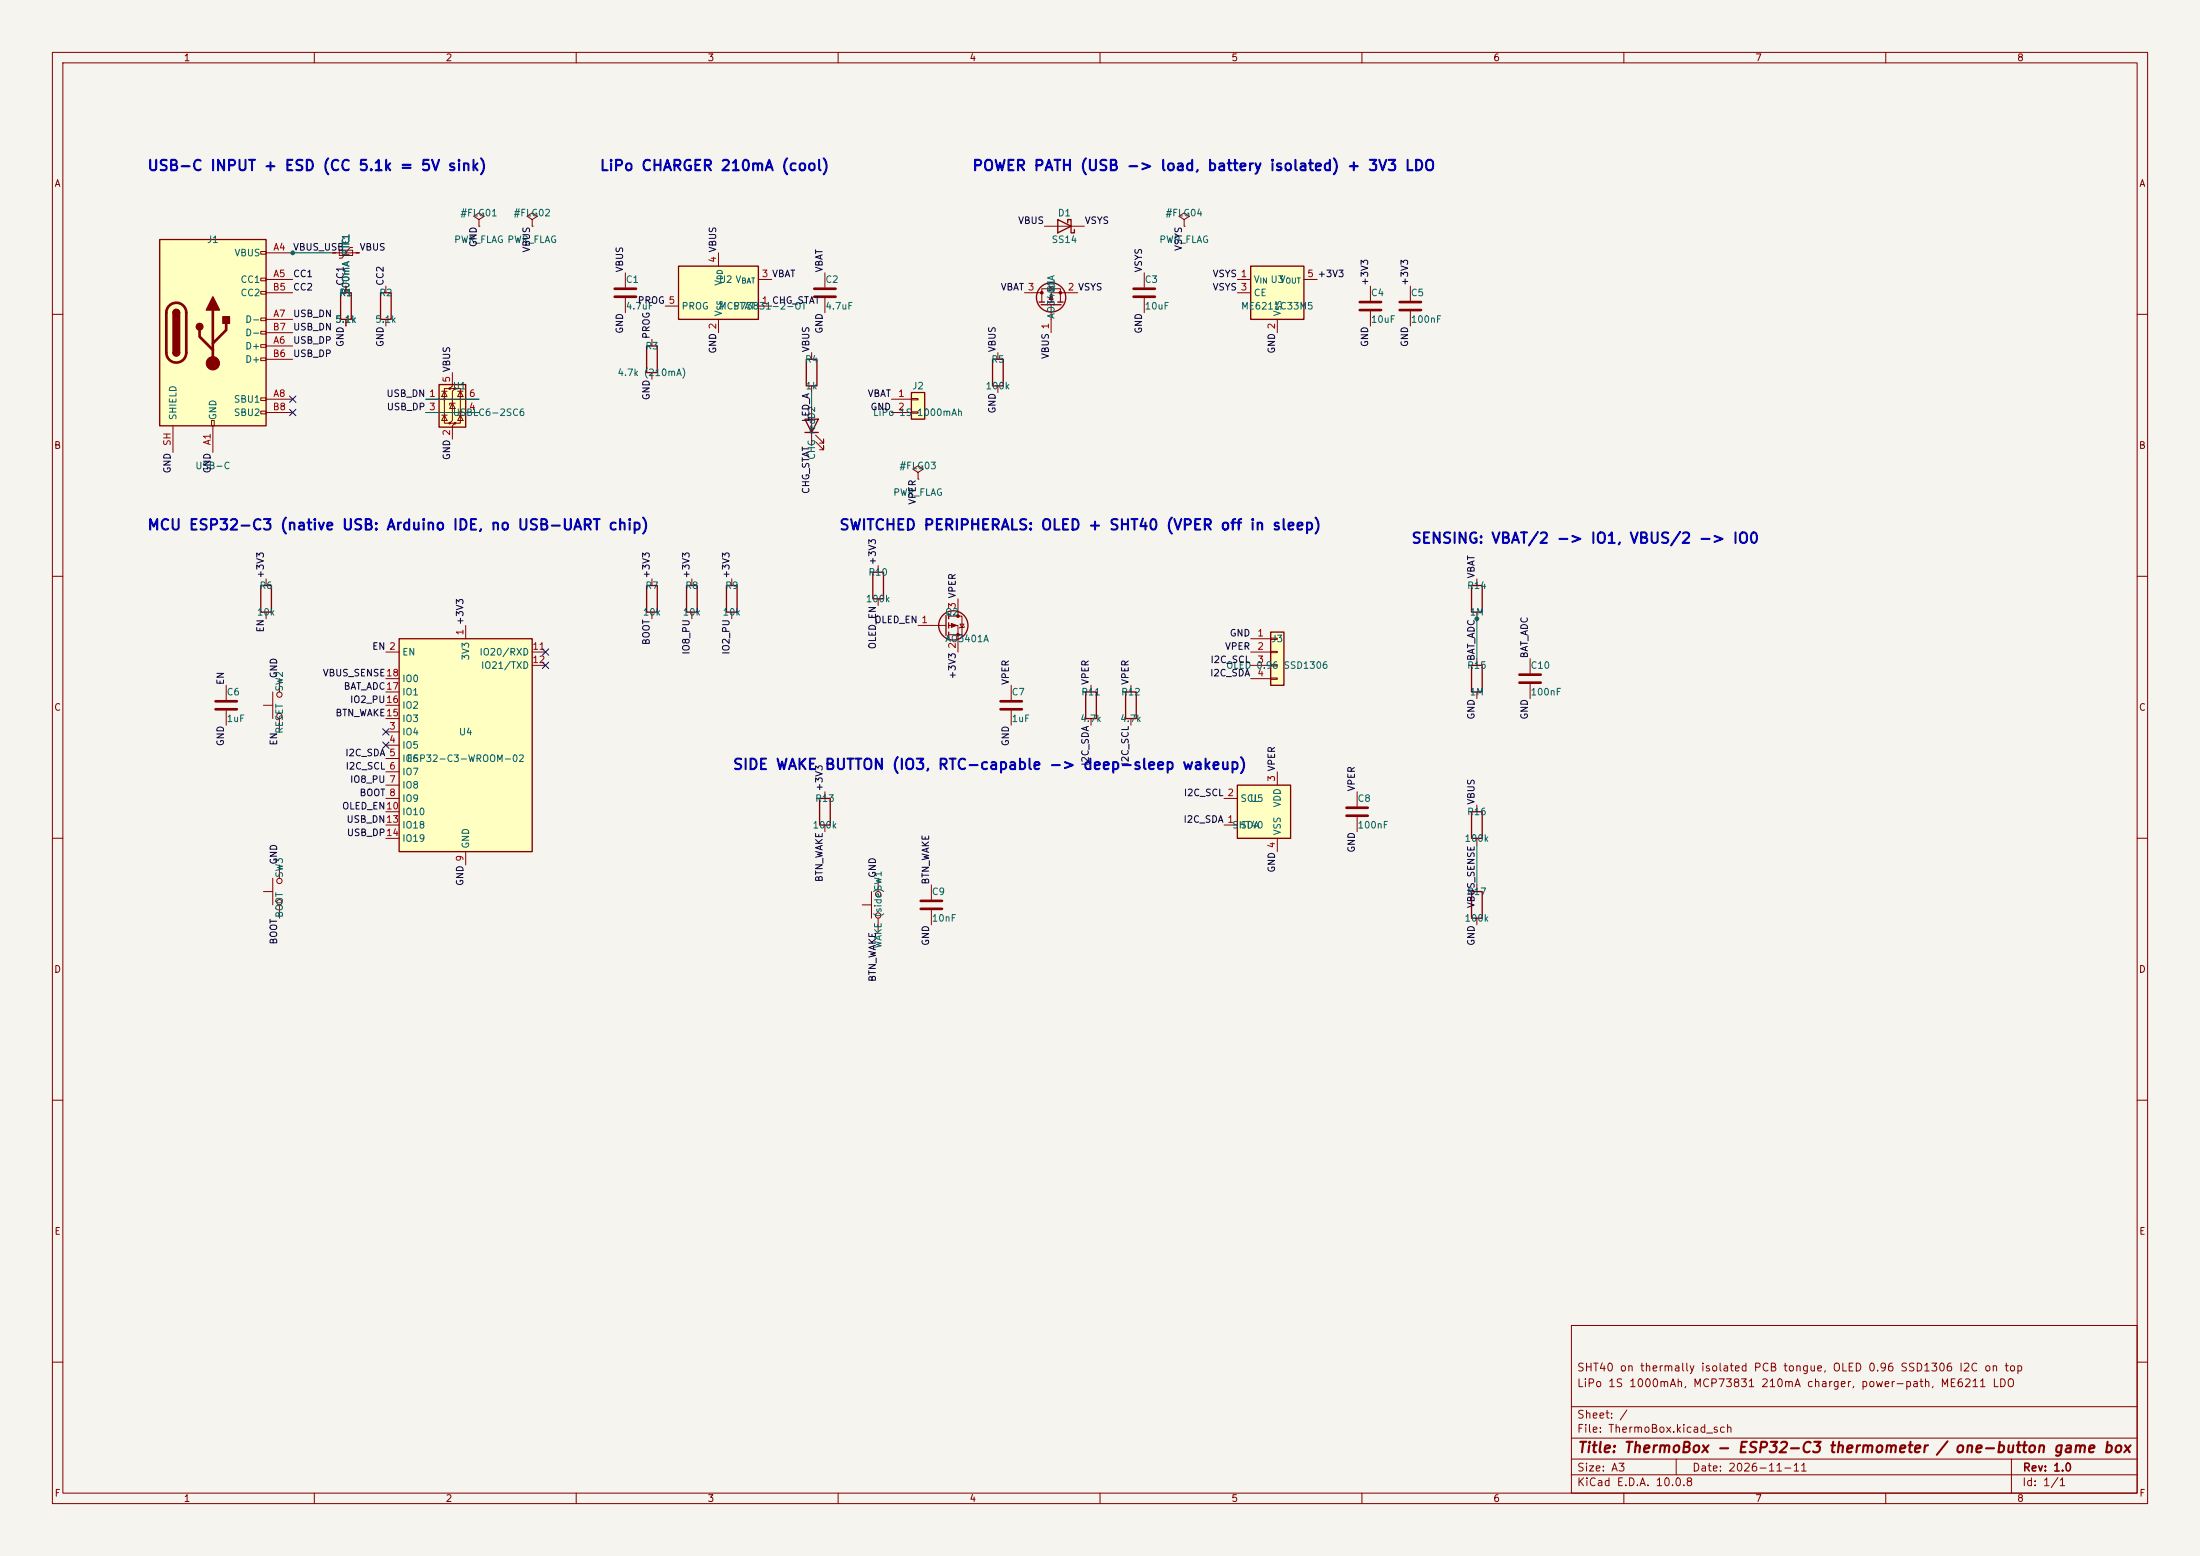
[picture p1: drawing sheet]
<svg xmlns="http://www.w3.org/2000/svg" width="420mm" height="297mm" viewBox="0 0 420 297" stroke-linecap="round" stroke-linejoin="round" font-family="sans-serif">
<path d="M0 0h420v297h-420z" fill="#f5f4ef" stroke="#f5f4ef" stroke-width=".19"/>
<g fill="none" stroke="#840000" stroke-width=".19">
<path d="M10 10h400v277h-400zM12 12h396v273h-396zM60 10v2M110 10v2M160 10v2M210 10v2M260 10v2M310 10v2M360 10v2M10 60h2M408 60h2M10 110h2"/>
<path d="M408 110h2M43.2 130.8v2.8M43.2 135.6v2.8M10 160h2M408 160h2M10 210h2M408 210h2M300 253h108v32h-108zM10 260h2M300 278.5h108M300 274.5h108M300 268.5h108"/>
<path d="M320 278.5v3M384 278.5v6.5M408 260h2M60 285v2M110 285v2M160 285v2M210 285v2M260 285v2M300 281.5h108M310 285v2M360 285v2"/>
</g>
<path d="M41.1 133.9h4.1M41.1 135.4h4.1" fill="none" stroke="#840000" stroke-width=".51"/>
<path d="M129.5 50.8h15.3v10.2h-15.3z" fill="#ffffc2"/>
<path d="M129.5 50.8h15.3v10.2h-15.3z" fill="none" stroke="#840000" stroke-width=".25"/>
<path d="M119.4 52.1v2.8M119.4 56.9v2.8M127 58.4h2.5M137.2 48.3v2.5M144.8 58.4h2.5M144.8 53.3h2.5M157.5 52.1v2.8M157.5 56.9v2.8M137.2 61v2.5" fill="none" stroke="#840000" stroke-width=".19"/>
<path d="M117.3 55.1h4.1M117.3 56.6h4.1M155.4 55.1h4.1M155.4 56.6h4.1" fill="none" stroke="#840000" stroke-width=".51"/>
<path d="M236.2 149.9h10.2v10.1h-10.2z" fill="#ffffc2"/>
<path d="M123.4 66h2.1v5.1h-2.1zM236.2 149.9h10.2v10.1h-10.2zM280.9 154.9h2.1v5.1h-2.1z" fill="none" stroke="#840000" stroke-width=".25"/>
<g fill="none" stroke="#840000" stroke-width=".19">
<path d="M124.5 64.8v1.2M124.5 71.1v1.3M292.1 125.7v2.8M292.1 130.6v2.8M233.7 157.5h2.5M233.7 152.4h2.5M243.8 147.3v2.6M259.1 151.1v2.8M259.1 156v2.8M281.9 153.7v1.2M50.3 170.2h1.8M52.1 167.6v5.1"/>
<path d="M53.3 165.1v2.5M53.3 172.7v2.6M243.8 160v2.6M281.9 160v1.3"/>
<circle cx="53.3" cy="172.2" r=".51"/>
<circle cx="53.3" cy="168.1" r=".51"/>
</g>
<path d="M290.1 128.8h4M290.1 130.3h4M257 154.2h4.1M257 155.7h4.1" fill="none" stroke="#840000" stroke-width=".51"/>
<path d="M30.5 45.7h20.3v35.6h-20.3z" fill="#ffffc2"/>
<g fill="none" stroke="#840000" stroke-width=".19">
<path d="M49.8 48h1v.5h-1zM49.8 53.1h1v.5h-1zM49.8 55.6h1v.5h-1zM50.8 48.3h5.1M50.8 53.3h5.1M50.8 55.9h5.1M63.5 48.3h5.1M64.8 47.8h2.5v1h-2.5zM66 54.6v1.3M67.3 47.2h-.5l-1.5 2.1h-.5M73.7 54.6v1.3M91.4 41.9l1.1-.6-1.1-.7-1 .7 1 .6v1.3"/>
<path d="M91.4 43.2h.1M49.8 60.7h1v.5h-1zM49.8 63.2h1v.6h-1zM49.8 65.8h1v.5h-1zM49.8 68.3h1v.5h-1zM49.8 75.9h1v.6h-1zM49.8 78.5h1v.5h-1zM50.8 66h5.1M50.8 61h5.1M50.8 76.2h5.1M50.8 68.6h5.1M50.8 63.5h5.1"/>
<path d="M50.8 78.7h5.1M66 61v1.2M73.7 61v1.2M33 81.3v5.1M40.4 80.3h.5v1h-.5zM40.6 81.3v5.1M50.8 110.5v1.3M50.8 116.8v1.3M132.1 110.5v1.3M132.1 116.8v1.3M167.6 108v1.2M167.6 114.3v1.3"/>
<path d="M281.9 110.5v1.3M281.9 116.8v1.3M50.3 134.6h1.8M52.1 132.1v5.1M53.3 129.5v2.6M53.3 137.2v2.5M208.3 130.8v1.3M208.3 137.2v1.2M215.9 130.8v1.3M215.9 137.2v1.2M281.9 168.9v1.3M281.9 175.3v1.2"/>
<circle cx="53.3" cy="136.7" r=".51"/>
<circle cx="53.3" cy="132.6" r=".51"/>
</g>
<path d="M30.5 45.7h20.3v35.6h-20.3zM33 59.7a.64 .64 0 0 1 .7-.6 .64 .64 0 0 1 .6 .6M65 55.9h2.1v5.1h-2.1zM72.6 55.9h2.1v5.1h-2.1zM33 67.3a.64 .64 0 0 0 .7 .6 .64 .64 0 0 0 .6-.6M49.8 111.8h2v5h-2zM131.1 111.8h2v5h-2zM166.6 109.2h2.1v5.1h-2.1zM280.9 111.8h2.1v5h-2.1zM207.3 132.1h2v5.1h-2zM214.9 132.1h2v5.1h-2zM280.9 170.2h2.1v5.1h-2.1z" fill="none" stroke="#840000" stroke-width=".25"/>
<path d="M32.3 58.4a1.9 1.9 0 0 1 2.1-.5 1.9 1.9 0 0 1 1.2 1.8v7.6a1.91 1.91 0 0 1-1.9 1.9 1.91 1.91 0 0 1-2-1.9l.1-7.8 .1-.6zM40.6 59.2v10.1M38.1 63v1.3l2.5 2.5M43.2 61.7v1.3l-2.6 2.5" fill="none" stroke="#840000" stroke-width=".51"/>
<g fill="#840000" stroke="#840000" stroke-width=".25">
<path d="M33 59.7h1.3v7.6h-1.3z"/>
<path d="M33.2 59.2a.64 .64 0 0 1 .7-.1 .64 .64 0 0 1 .4 .6h-1.3z"/>
<path d="M33 67.3h1.3a.64 .64 0 0 1-.6 .6 .64 .64 0 0 1-.7-.6z"/>
<path d="M40.6 56.6l1.3 2.6h-2.5z"/>
<path d="M42.5 60.5h1.3v1.2h-1.3z"/>
<circle cx="38.1" cy="62.4" r=".63"/>
</g>
<circle cx="40.6" cy="69.3" r="1.27" fill="#840000" stroke="#840000" stroke-width=".19"/>
<path d="M83.8 73.4h5.1v8.1h-5.1z" fill="#ffffc2"/>
<g fill="#840000">
<circle cx="84.8" cy="76.2" r=".25"/>
<circle cx="85.9" cy="74.2" r=".25"/>
<circle cx="85.9" cy="80.8" r=".25"/>
<circle cx="86.9" cy="74.2" r=".25"/>
<circle cx="86.9" cy="80.8" r=".25"/>
<circle cx="87.9" cy="78.7" r=".25"/>
</g>
<g fill="none" stroke="#840000" stroke-width=".19">
<path d="M101.6 41.9l1-.6-1-.7-1 .7 1 .6v1.3M101.6 43.2h.1M81.3 76.2h10.1M81.3 78.7h10.1M84.3 79.2h1M84.3 74.7h1M84.8 74.7l.5 1h-1zM84.8 79.2l.5 1.1h-1zM85.9 74.2h-1.1v6.6h1.1M86.4 71.1v2.6l-.5 .5h1l-.5 .5v5.6l-.5 .5h1l-.5 .5v2.5M86.4 77l.5 1h-1zM86.9 77h-1v.3"/>
<path d="M86.9 74.2h1v6.6h-1M87.4 79.2h1M87.4 74.7h1M87.9 74.7l.5 1h-1zM87.9 79.2l.5 1.1h-1zM154.9 67.3v1.3M154.9 73.7v1.2M154.9 77.5v7.6M155.7 84.3l1.5 1.6v-.8v.8h-.7M155.7 83.1l1.5 1.5v-.8v.8h-.7M124.5 110.5v1.3M124.5 116.8v1.3"/>
</g>
<path d="M83.8 73.4h5.1v8.1h-5.1zM153.9 68.6h2.1v5.1h-2.1zM153.7 80h2.5l-1.3 2.6zM153.7 82.6h2.5M123.4 111.8h2.1v5h-2.1z" fill="none" stroke="#840000" stroke-width=".25"/>
<path d="M76.2 121.9h25.4v40.7h-25.4z" fill="#ffffc2"/>
<path d="M138.7 111.8h2v5h-2zM76.2 121.9h25.4v40.7h-25.4z" fill="none" stroke="#840000" stroke-width=".25"/>
<g fill="none" stroke="#840000" stroke-width=".19">
<path d="M88.9 119.4v2.5M139.7 110.5v1.3M139.7 116.8v1.3M73.7 124.5h2.5M73.7 139.7h2.5M73.7 137.2h2.5M73.7 134.6h2.5M73.7 132.1h2.5M73.7 129.5h2.5M101.6 124.5h2.5M101.6 127h2.5M73.7 142.2h2.5"/>
<path d="M73.7 144.8h2.5M73.7 147.3h2.5M73.7 149.9h2.5M73.7 152.4h2.5M73.7 154.9h2.5M73.7 157.5h2.5M73.7 160h2.5M88.9 162.6v2.5"/>
</g>
<path d="M242.6 120.7h2.5v10.1h-2.5z" fill="#ffffc2"/>
<g fill="none" stroke="#840000" stroke-width=".25">
<path d="M198.4 57.7h1M198.8 58.2h3.8M200.2 57.7h1M201.9 57.7h1M189.5 68.6h2v5.1h-2zM242.6 120.7h2.5v10.1h-2.5zM280.9 127h2.1v5.1h-2.1zM156.5 152.4h2v5.1h-2z"/>
<circle cx="200.7" cy="56.8" r="2.79"/>
</g>
<g fill="none" stroke="#840000" stroke-width=".19">
<path d="M195.6 55.9h3.3M198.9 57.7v-2.6h3.5v2.6M200.4 54.7l.6 .4-.6 .4zM200.7 58.2v5.3M200.9 54.6l.3 1M205.7 55.9h-5v1.8M190.5 67.3v1.3M190.5 73.7v1.2M238.8 121.9h3.8M238.8 124.5h3.8M238.8 127h3.8M238.8 129.5h3.8"/>
<path d="M242.6 121.8h1.2v.2h-1.2zM242.6 124.3h1.2v.3h-1.2zM242.6 126.9h1.2v.2h-1.2zM242.6 129.4h1.2v.3h-1.2zM281.9 125.7v1.3M281.9 132.1v1.3M157.5 151.1v1.3M157.5 157.5v1.3"/>
</g>
<g fill="#840000" stroke="#840000" stroke-width=".19">
<path d="M200.7 56.1l.3 1.1h-.7z"/>
<circle cx="198.9" cy="55.9" r=".25"/>
<circle cx="202.4" cy="55.9" r=".25"/>
</g>
<path d="M238.8 50.8h10.1v10.2h-10.1z" fill="#ffffc2"/>
<path d="M238.8 50.8h10.1v10.2h-10.1z" fill="none" stroke="#840000" stroke-width=".25"/>
<path d="M218.4 52.1v2.8M218.4 56.9v2.8M236.2 53.3h2.6M236.2 55.9h2.6M248.9 53.3h2.6M243.8 61v2.5M175.3 90.2l1-.7-1-.6-1.1 .6 1.1 .7v1.2M175.3 91.4h.1M193 130.8v2.8M193 135.6v2.8" fill="none" stroke="#840000" stroke-width=".19"/>
<path d="M216.4 55.1h4.1M216.4 56.6h4.1M191 133.9h4.1M191 135.4h4.1" fill="none" stroke="#840000" stroke-width=".51"/>
<path d="M174 74.9h2.5v5.1h-2.5z" fill="#ffffc2"/>
<g fill="none" stroke="#840000" stroke-width=".25">
<path d="M201.9 41.9l2.6 1.3-2.6 1.3zM203.8 42.5v-.6h.7v2.6h.6v-.7M174 74.9h2.5v5.1h-2.5zM180.6 117.5v3.8M181.1 117.1v1M181.1 118.9v1M181.1 120.7v1"/>
<circle cx="182" cy="119.4" r="2.79"/>
</g>
<g fill="none" stroke="#840000" stroke-width=".19">
<path d="M63.5 48.3h.6M66 54.6v1.3M67.9 48.3h.7M199.4 43.2h7.6M226.1 41.9l1-.6-1-.7-1.1 .7 1.1 .6v1.3M226.1 43.2h.1M261.6 54.6v2.8M261.6 59.4v2.8M269.2 54.6v2.8M269.2 59.4v2.8M66 61v1.2M170.2 76.2h3.8"/>
<path d="M170.2 78.7h3.8M174 76.1h1.3v.2h-1.3zM174 78.6h1.3v.3h-1.3zM175.3 119.4h5.3M181.1 117.6h2.5v3.6h-2.5M181.1 119.4h1.8v5.1M182.9 114.3v3.3M183.3 119.1h.7l-.4 .7zM184.1 119.6l-1 .3M164.6 172.7h1.8M166.4 170.2v5.1M167.6 167.6v2.6"/>
<path d="M167.6 175.3v2.5M177.8 168.9v2.8M177.8 173.7v2.8"/>
<circle cx="167.6" cy="170.7" r=".51"/>
<circle cx="167.6" cy="174.8" r=".51"/>
</g>
<g fill="#840000" stroke="#840000" stroke-width=".19">
<path d="M181.6 119l1 .4-1 .4z"/>
<circle cx="182.9" cy="117.6" r=".25"/>
<circle cx="182.9" cy="121.2" r=".25"/>
</g>
<path d="M259.6 57.7h4.1M259.6 59.2h4.1M267.2 57.7h4.1M267.2 59.2h4.1M175.8 172h4M175.8 173.5h4" fill="none" stroke="#840000" stroke-width=".51"/>
<path d="M55.9 48.3h7.6M81.3 76.2h10.1M81.3 78.7h10.1M154.9 74.9v2.6M281.9 118.1v7.6M281.9 161.3v7.6" fill="none" stroke="#009600" stroke-width=".19"/>
<path d="M55.3 78.1l1.2 1.2M55.3 75.6l1.2 1.2M56.5 78.1l-1.2 1.2M56.5 75.6l-1.2 1.2M73.1 139.1l1.2 1.2M74.3 139.1l-1.2 1.2M103.5 123.9l1.2 1.2M103.5 126.4l1.2 1.2M104.7 123.9l-1.2 1.2M104.7 126.4l-1.2 1.2M73.1 141.6l1.2 1.2M74.3 141.6l-1.2 1.2" fill="none" stroke="#000084" stroke-width=".19"/>
<g fill="#009600">
<circle cx="281.9" cy="118.1" r=".46"/>
<circle cx="55.9" cy="48.3" r=".46"/>
</g>
<g font-size="2" fill="#0000c2">
<text x="28" y="33.1">USB-C INPUT + ESD (CC 5.1k = 5V sink)</text>
<text x="114.4" y="33.1">LiPo CHARGER 210mA (cool)</text>
<text x="185.5" y="33.1">POWER PATH (USB -&gt; load, battery isolated) + 3V3 LDO</text>
<text x="28" y="101.7">MCU ESP32-C3 (native USB: Arduino IDE, no USB-UART chip)</text>
<text x="160.1" y="101.7">SWITCHED PERIPHERALS: OLED + SHT40 (VPER off in sleep)</text>
<text x="269.3" y="104.2">SENSING: VBAT/2 -&gt; IO1, VBUS/2 -&gt; IO0</text>
<text x="139.8" y="147.4">SIDE WAKE BUTTON (IO3, RTC-capable -&gt; deep-sleep wakeup)</text>
</g>
<text font-size="2" fill="#840000" x="301" y="277.8">Title: ThermoBox - ESP32-C3 thermometer / one-button game box</text>
<g font-size="1.5" fill="#840000">
<text x="300.9" y="262.1">SHT40 on thermally isolated PCB tongue, OLED 0.96 SSD1306 I2C on top</text>
<text x="300.9" y="265.1">LiPo 1S 1000mAh, MCP73831 210mA charger, power-path, ME6211 LDO</text>
<text x="300.9" y="273.8">File: ThermoBox.kicad_sch</text>
<text x="300.9" y="271.1">Sheet: /</text>
<text x="300.9" y="281.2">Size: A3</text>
<text x="322.9" y="281.2">Date: 2026-11-11</text>
<text x="386" y="281.2">Rev: 1.0</text>
<text x="300.9" y="284">KiCad E.D.A. 10.0.8</text>
<text x="385.9" y="284">Id: 1/1</text>
</g>
<g font-size="1.3" fill="#840000">
<text x="35" y="12">1</text>
<text x="85" y="12">2</text>
<text x="135" y="12">3</text>
<text x="185" y="12">4</text>
<text x="235" y="12">5</text>
<text x="285" y="12">6</text>
<text x="335" y="12">7</text>
<text x="385" y="12">8</text>
<text x="10.3" y="36">A</text>
<text x="408.3" y="36">A</text>
<text x="10.2" y="86">B</text>
<text x="408.2" y="86">B</text>
<text x="10.2" y="136">C</text>
<text x="408.2" y="136">C</text>
<text x="10.2" y="186">D</text>
<text x="408.2" y="186">D</text>
<text x="10.3" y="236">E</text>
<text x="408.3" y="236">E</text>
<text x="10.3" y="286">F</text>
<text x="35" y="287">1</text>
<text x="85" y="287">2</text>
<text x="135" y="287">3</text>
<text x="185" y="287">4</text>
<text x="235" y="287">5</text>
<text x="285" y="287">6</text>
<text x="335" y="287">7</text>
<text x="385" y="287">8</text>
<text x="408.3" y="286">F</text>
</g>
<g font-size="1.3" fill="#006464">
<text x="87.8" y="41.6">#FLG01</text>
<text x="97.9" y="41.6">#FLG02</text>
<text x="201.8" y="41.6">D1</text>
<text x="222.4" y="41.6">#FLG04</text>
<text x="39.4" y="46.7">J1</text>
<text x="67" y="47" transform="rotate(-90 67 47)">F1</text>
<text x="86.6" y="46.7">PWR_FLAG PWR_FLAG</text>
<text x="200.7" y="46.7">SS14</text>
<text x="221.2" y="46.7">PWR_FLAG</text>
<text x="44.7" y="49.2">VBUS</text>
<text x="45.8" y="54.3">CC1</text>
<text x="45.8" y="56.8">CC2</text>
<text x="64.7" y="56.8">R1</text>
<text x="67" y="56.4" transform="rotate(-90 67 56.4)">500mA PTC</text>
<text x="72.3" y="56.8">R2</text>
<text x="119.4" y="54.3">C1</text>
<text x="119.4" y="59.4">4.7uF</text>
<text x="130" y="59.4">PROG</text>
<text x="137.1" y="54.3">U2 V</text>
<text x="137.1" y="59.4">MCP73831-2-OT</text>
<text x="138.1" y="54.7" transform="rotate(-90 138.1 54.7)">V</text>
<text x="139.8" y="59.4">STAT</text>
<text x="157.5" y="54.3">C2</text>
<text x="157.5" y="59.4">4.7uF</text>
<text x="201.6" y="55.9" transform="rotate(-90 201.6 55.9)">Q1</text>
<text x="218.4" y="54.3">C3</text>
<text x="218.4" y="59.4">10uF</text>
<text x="236.8" y="59.4">ME6211C33M5</text>
<text x="239.2" y="54.3">V</text>
<text x="239.2" y="56.8">CE</text>
<text x="242.4" y="54.3">U3</text>
<text x="244.2" y="54.3">V</text>
<text x="261.6" y="56.8">C4</text>
<text x="269.2" y="56.8">C5</text>
<text x="46.7" y="61.9">D-</text>
<text x="46.7" y="64.5">D-</text>
<text x="63.9" y="61.9">5.1k</text>
<text x="71.5" y="61.9">5.1k</text>
<text x="138.1" y="60.5" transform="rotate(-90 138.1 60.5)">V</text>
<text x="201.6" y="61" transform="rotate(-90 201.6 61)">AO3401A</text>
<text x="244.8" y="60.5" transform="rotate(-90 244.8 60.5)">V</text>
<text x="261.6" y="61.9">10uF</text>
<text x="269.2" y="61.9">100nF</text>
<text x="46.7" y="67">D+</text>
<text x="46.7" y="69.5">D+</text>
<text x="123.1" y="67">R3</text>
<text x="153.6" y="69.5">R4</text>
<text x="189.1" y="69.5">R5</text>
<text x="44.5" y="77.2">SBU1</text>
<text x="86.3" y="74.6">U1</text>
<text x="117.8" y="72.1">4.7k (210mA)</text>
<text x="153.7" y="74.6">1k</text>
<text x="174" y="74.6">J2</text>
<text x="188" y="74.6">100k</text>
<text x="34" y="80.3" transform="rotate(-90 34 80.3)">SHIELD</text>
<text x="41.6" y="80.3" transform="rotate(-90 41.6 80.3)">GND</text>
<text x="44.5" y="79.7">SBU2</text>
<text x="86.3" y="79.7">USBLC6-2SC6</text>
<text x="166.5" y="79.7">LiPo 1S</text>
<text x="175" y="79.7">1000mAh</text>
<text x="37.2" y="89.9">USB-C</text>
<text x="155.9" y="87.9" transform="rotate(-90 155.9 87.9)">CHG redD2</text>
<text x="171.6" y="89.9">#FLG03</text>
<text x="170.4" y="94.9">PWR_FLAG</text>
<text x="49.4" y="112.7">R6</text>
<text x="123.1" y="112.7">R7</text>
<text x="130.7" y="112.7">R8</text>
<text x="138.3" y="112.7">R9</text>
<text x="165.7" y="110.2">R10</text>
<text x="280" y="112.7">R14</text>
<text x="48.9" y="117.8">10k</text>
<text x="122.6" y="117.8">10k</text>
<text x="130.2" y="117.8">10k</text>
<text x="137.8" y="117.8">10k</text>
<text x="165.2" y="115.3">100k</text>
<text x="180.3" y="117.8">Q2</text>
<text x="280.5" y="117.8">1M</text>
<text x="76.7" y="125.4">EN</text>
<text x="91.4" y="125.4">IO20/RXD</text>
<text x="180.3" y="122.9">AO3401A</text>
<text x="242.6" y="122.9">J3</text>
<text x="76.7" y="130.5">IO0</text>
<text x="89.9" y="126.2" transform="rotate(-90 89.9 126.2)">3V3</text>
<text x="91.7" y="128">IO21/TXD</text>
<text x="234" y="128">OLED 0.96 SSD1306</text>
<text x="280" y="128">R15</text>
<text x="292.1" y="128">C10</text>
<text x="43.2" y="133">C6</text>
<text x="54.3" y="132.1" transform="rotate(-90 54.3 132.1)">SW2</text>
<text x="76.7" y="135.6">IO2</text>
<text x="76.7" y="133">IO1</text>
<text x="193" y="133">C7</text>
<text x="206.3" y="133">R11</text>
<text x="213.9" y="133">R12</text>
<text x="280.5" y="133">1M</text>
<text x="292.1" y="133">100nF</text>
<text x="43.2" y="138.1">1uF</text>
<text x="54.3" y="140.2" transform="rotate(-90 54.3 140.2)">RESET</text>
<text x="76.7" y="140.7">IO4</text>
<text x="76.7" y="143.2">IO5</text>
<text x="76.7" y="138.1">IO3</text>
<text x="87.5" y="140.7">U4</text>
<text x="193" y="138.1">1uF</text>
<text x="206.1" y="138.1">4.7k</text>
<text x="213.7" y="138.1">4.7k</text>
<text x="76.7" y="145.7">IO6</text>
<text x="76.7" y="148.3">IO7</text>
<text x="77.5" y="145.7">ESP32-C3-WROOM-02</text>
<text x="76.7" y="150.8">IO8</text>
<text x="76.7" y="153.4">IO9</text>
<text x="76.7" y="155.9">IO10</text>
<text x="155.5" y="153.4">R13</text>
<text x="236.7" y="153.4">SCL</text>
<text x="238.5" y="153.4">U5</text>
<text x="244.8" y="154.2" transform="rotate(-90 244.8 154.2)">VDD</text>
<text x="259.1" y="153.4">C8</text>
<text x="280" y="155.9">R16</text>
<text x="76.7" y="158.4">IO18</text>
<text x="76.7" y="161">IO19</text>
<text x="155" y="158.4">100k</text>
<text x="235.1" y="158.4">SHT40</text>
<text x="236.7" y="158.4">SDA</text>
<text x="244.8" y="159.5" transform="rotate(-90 244.8 159.5)">VSS</text>
<text x="259.1" y="158.4">100nF</text>
<text x="279.5" y="161">100k</text>
<text x="54.3" y="167.7" transform="rotate(-90 54.3 167.7)">SW3</text>
<text x="89.9" y="162.1" transform="rotate(-90 89.9 162.1)">GND</text>
<text x="168.6" y="170.2" transform="rotate(-90 168.6 170.2)">SW1</text>
<text x="177.8" y="171.1">C9</text>
<text x="280" y="171.1">R17</text>
<text x="54.3" y="175.3" transform="rotate(-90 54.3 175.3)">BOOT</text>
<text x="177.8" y="176.2">10nF</text>
<text x="279.5" y="176.2">100k</text>
<text x="168.6" y="181.1" transform="rotate(-90 168.6 181.1)">WAKE (side)</text>
</g>
<g font-size="1.3" fill="#0f0f0f">
<text x="91.3" y="47.3" transform="rotate(-90 91.3 47.3)">GND</text>
<text x="194.3" y="43.1">VBUS</text>
<text x="207" y="43.1">VSYS</text>
<text x="55.9" y="48.1">VBUS_USB</text>
<text x="55.9" y="53.2">CC1</text>
<text x="68.6" y="48.1">VBUS</text>
<text x="101.5" y="48.3" transform="rotate(-90 101.5 48.3)">VBUS</text>
<text x="119.3" y="52.1" transform="rotate(-90 119.3 52.1)">VBUS</text>
<text x="157.4" y="52.1" transform="rotate(-90 157.4 52.1)">VBAT</text>
<text x="218.3" y="52.1" transform="rotate(-90 218.3 52.1)">VSYS</text>
<text x="225.9" y="48" transform="rotate(-90 225.9 48)">VSYS</text>
<text x="231.4" y="53.2">VSYS 1</text>
<text x="55.9" y="55.8">CC2</text>
<text x="65.9" y="54.6" transform="rotate(-90 65.9 54.6)">CC1</text>
<text x="73.5" y="54.6" transform="rotate(-90 73.5 54.6)">CC2</text>
<text x="121.6" y="58.3">PROG 5</text>
<text x="190.9" y="55.8">VBAT 3</text>
<text x="231.4" y="55.8">VSYS 3</text>
<text x="261.5" y="54.6" transform="rotate(-90 261.5 54.6)">+3V3</text>
<text x="269.1" y="54.6" transform="rotate(-90 269.1 54.6)">+3V3</text>
<text x="55.9" y="60.8">USB_DN</text>
<text x="55.9" y="65.9">USB_DP</text>
<text x="55.9" y="63.4">USB_DN</text>
<text x="119.3" y="63.8" transform="rotate(-90 119.3 63.8)">GND</text>
<text x="124.3" y="64.8" transform="rotate(-90 124.3 64.8)">PROG</text>
<text x="157.4" y="63.8" transform="rotate(-90 157.4 63.8)">GND</text>
<text x="218.3" y="63.8" transform="rotate(-90 218.3 63.8)">GND</text>
<text x="55.9" y="68.5">USB_DP</text>
<text x="65.9" y="66.3" transform="rotate(-90 65.9 66.3)">GND</text>
<text x="73.5" y="66.3" transform="rotate(-90 73.5 66.3)">GND</text>
<text x="137" y="67.6" transform="rotate(-90 137 67.6)">GND 2</text>
<text x="154.8" y="67.3" transform="rotate(-90 154.8 67.3)">VBUS</text>
<text x="190.4" y="67.3" transform="rotate(-90 190.4 67.3)">VBUS</text>
<text x="200.5" y="68.6" transform="rotate(-90 200.5 68.6)">VBUS 1</text>
<text x="243.7" y="67.6" transform="rotate(-90 243.7 67.6)">GND 2</text>
<text x="261.5" y="66.3" transform="rotate(-90 261.5 66.3)">GND</text>
<text x="269.1" y="66.3" transform="rotate(-90 269.1 66.3)">GND</text>
<text x="73.7" y="76.1">USB_DN 1</text>
<text x="124.3" y="76.5" transform="rotate(-90 124.3 76.5)">GND</text>
<text x="165.5" y="76.1">VBAT</text>
<text x="73.7" y="78.6">USB_DP 3</text>
<text x="154.8" y="80.7" transform="rotate(-90 154.8 80.7)">LED_A</text>
<text x="166.1" y="78.6">GND</text>
<text x="190.4" y="79" transform="rotate(-90 190.4 79)">GND</text>
<text x="86.2" y="87.9" transform="rotate(-90 86.2 87.9)">GND 2</text>
<text x="32.9" y="90.5" transform="rotate(-90 32.9 90.5)">GND</text>
<text x="40.5" y="90.5" transform="rotate(-90 40.5 90.5)">GND</text>
<text x="154.8" y="94.4" transform="rotate(-90 154.8 94.4)">CHG_STAT</text>
<text x="175.1" y="96.4" transform="rotate(-90 175.1 96.4)">VPER</text>
<text x="167.5" y="108" transform="rotate(-90 167.5 108)">+3V3</text>
<text x="50.7" y="110.5" transform="rotate(-90 50.7 110.5)">+3V3</text>
<text x="124.3" y="110.5" transform="rotate(-90 124.3 110.5)">+3V3</text>
<text x="132" y="110.5" transform="rotate(-90 132 110.5)">+3V3</text>
<text x="139.6" y="110.5" transform="rotate(-90 139.6 110.5)">+3V3</text>
<text x="281.8" y="110.5" transform="rotate(-90 281.8 110.5)">VBAT</text>
<text x="166.8" y="119.3">OLED_EN 1</text>
<text x="50.7" y="120.8" transform="rotate(-90 50.7 120.8)">EN</text>
<text x="71" y="124.3">EN 2</text>
<text x="124.3" y="123.2" transform="rotate(-90 124.3 123.2)">BOOT</text>
<text x="132" y="125.1" transform="rotate(-90 132 125.1)">IO8_PU</text>
<text x="139.6" y="125.1" transform="rotate(-90 139.6 125.1)">IO2_PU</text>
<text x="167.5" y="124" transform="rotate(-90 167.5 124)">OLED_EN</text>
<text x="233.8" y="124.3">VPER</text>
<text x="234.7" y="121.8">GND</text>
<text x="292" y="125.8" transform="rotate(-90 292 125.8)">BAT_ADC</text>
<text x="43.1" y="130.8" transform="rotate(-90 43.1 130.8)">EN</text>
<text x="53.2" y="129.6" transform="rotate(-90 53.2 129.6)">GND</text>
<text x="61.5" y="129.4">VBUS_SENSE18</text>
<text x="65.5" y="132">BAT_ADC17</text>
<text x="182.8" y="129.8" transform="rotate(-90 182.8 129.8)">+3V3</text>
<text x="192.9" y="130.8" transform="rotate(-90 192.9 130.8)">VPER</text>
<text x="208.2" y="130.8" transform="rotate(-90 208.2 130.8)">VPER</text>
<text x="215.8" y="130.8" transform="rotate(-90 215.8 130.8)">VPER</text>
<text x="230.9" y="129.4">I2C_SDA</text>
<text x="231" y="126.9">I2C_SCL</text>
<text x="281.8" y="126.3" transform="rotate(-90 281.8 126.3)">BAT_ADC</text>
<text x="63.9" y="137">BTN_WAKE15</text>
<text x="66.7" y="134.5">IO2_PU16</text>
<text x="281.8" y="137.4" transform="rotate(-90 281.8 137.4)">GND</text>
<text x="292" y="137.4" transform="rotate(-90 292 137.4)">GND</text>
<text x="43.1" y="142.5" transform="rotate(-90 43.1 142.5)">GND</text>
<text x="53.2" y="142.4" transform="rotate(-90 53.2 142.4)">EN</text>
<text x="192.9" y="142.5" transform="rotate(-90 192.9 142.5)">GND</text>
<text x="65.8" y="144.7">I2C_SDA 5</text>
<text x="65.9" y="147.2">I2C_SCL 6</text>
<text x="66.7" y="149.7">IO8_PU 7</text>
<text x="208.2" y="146.3" transform="rotate(-90 208.2 146.3)">I2C_SDA</text>
<text x="215.8" y="146.2" transform="rotate(-90 215.8 146.2)">I2C_SCL</text>
<text x="65.2" y="154.8">OLED_EN10</text>
<text x="68.5" y="152.3">BOOT 8</text>
<text x="157.4" y="151.2" transform="rotate(-90 157.4 151.2)">+3V3</text>
<text x="225.9" y="152.3">I2C_SCL 2</text>
<text x="259" y="151.2" transform="rotate(-90 259 151.2)">VPER</text>
<text x="281.8" y="153.7" transform="rotate(-90 281.8 153.7)">VBUS</text>
<text x="66.1" y="157.4">USB_DN13</text>
<text x="66.1" y="159.9">USB_DP14</text>
<text x="225.8" y="157.4">I2C_SDA 1</text>
<text x="53.2" y="165.1" transform="rotate(-90 53.2 165.1)">GND</text>
<text x="167.5" y="167.7" transform="rotate(-90 167.5 167.7)">GND</text>
<text x="243.7" y="166.7" transform="rotate(-90 243.7 166.7)">GND 4</text>
<text x="259" y="162.8" transform="rotate(-90 259 162.8)">GND</text>
<text x="88.8" y="169.2" transform="rotate(-90 88.8 169.2)">GND 9</text>
<text x="157.4" y="168.5" transform="rotate(-90 157.4 168.5)">BTN_WAKE</text>
<text x="177.7" y="168.9" transform="rotate(-90 177.7 168.9)">BTN_WAKE</text>
<text x="281.8" y="173.4" transform="rotate(-90 281.8 173.4)">VBUS_SENSE</text>
<text x="53.2" y="180.4" transform="rotate(-90 53.2 180.4)">BOOT</text>
<text x="177.7" y="180.6" transform="rotate(-90 177.7 180.6)">GND</text>
<text x="281.8" y="180.6" transform="rotate(-90 281.8 180.6)">GND</text>
<text x="167.5" y="187.5" transform="rotate(-90 167.5 187.5)">BTN_WAKE</text>
</g>
<g font-size="1.3" fill="#a90000">
<text x="52.1" y="48.1">A4</text>
<text x="52.1" y="53.2">A5</text>
<text x="137" y="50.3" transform="rotate(-90 137 50.3)">4 VBUS</text>
<text x="145.3" y="53.2">3 VBAT</text>
<text x="249.5" y="53.2">5 +3V3</text>
<text x="52" y="55.7">B5</text>
<text x="145.3" y="58.3">1 CHG_STAT</text>
<text x="203.7" y="55.7">2 VSYS</text>
<text x="52" y="63.4">B7</text>
<text x="52.1" y="65.9">A6</text>
<text x="52.1" y="60.8">A7</text>
<text x="52" y="68.4">B6</text>
<text x="52.1" y="76.1">A8</text>
<text x="86.2" y="73.1" transform="rotate(-90 86.2 73.1)">5 VBUS</text>
<text x="89.4" y="76.1">6</text>
<text x="171.4" y="76.1">1</text>
<text x="52" y="78.6">B8</text>
<text x="89.4" y="78.6">4</text>
<text x="171.4" y="78.6">2</text>
<text x="32.9" y="85.2" transform="rotate(-90 32.9 85.2)">SH</text>
<text x="40.5" y="85.1" transform="rotate(-90 40.5 85.1)">A1</text>
<text x="182.7" y="116.3" transform="rotate(-90 182.7 116.3)">3 VPER</text>
<text x="88.8" y="121.4" transform="rotate(-90 88.8 121.4)">1 +3V3</text>
<text x="101.5" y="124.3">11</text>
<text x="182.7" y="123.9" transform="rotate(-90 182.7 123.9)">2</text>
<text x="239.9" y="121.8">1</text>
<text x="239.9" y="124.3">2</text>
<text x="101.5" y="126.9">12</text>
<text x="239.9" y="126.9">3</text>
<text x="239.9" y="129.4">4</text>
<text x="74.2" y="139.6">3</text>
<text x="74.2" y="142.1">4</text>
<text x="243.7" y="149.3" transform="rotate(-90 243.7 149.3)">3 VPER</text>
</g>
<g font-size="1" fill="#006464">
<text x="138.2" y="53.5" transform="rotate(-90 138.2 53.5)">DD</text>
<text x="138.2" y="59.4" transform="rotate(-90 138.2 59.4)">SS</text>
<text x="141.4" y="54.4">BAT</text>
<text x="240.4" y="54.4">IN</text>
<text x="244.9" y="59.4" transform="rotate(-90 244.9 59.4)">SS</text>
<text x="245.3" y="54.4">OUT</text>
</g>
</svg>
